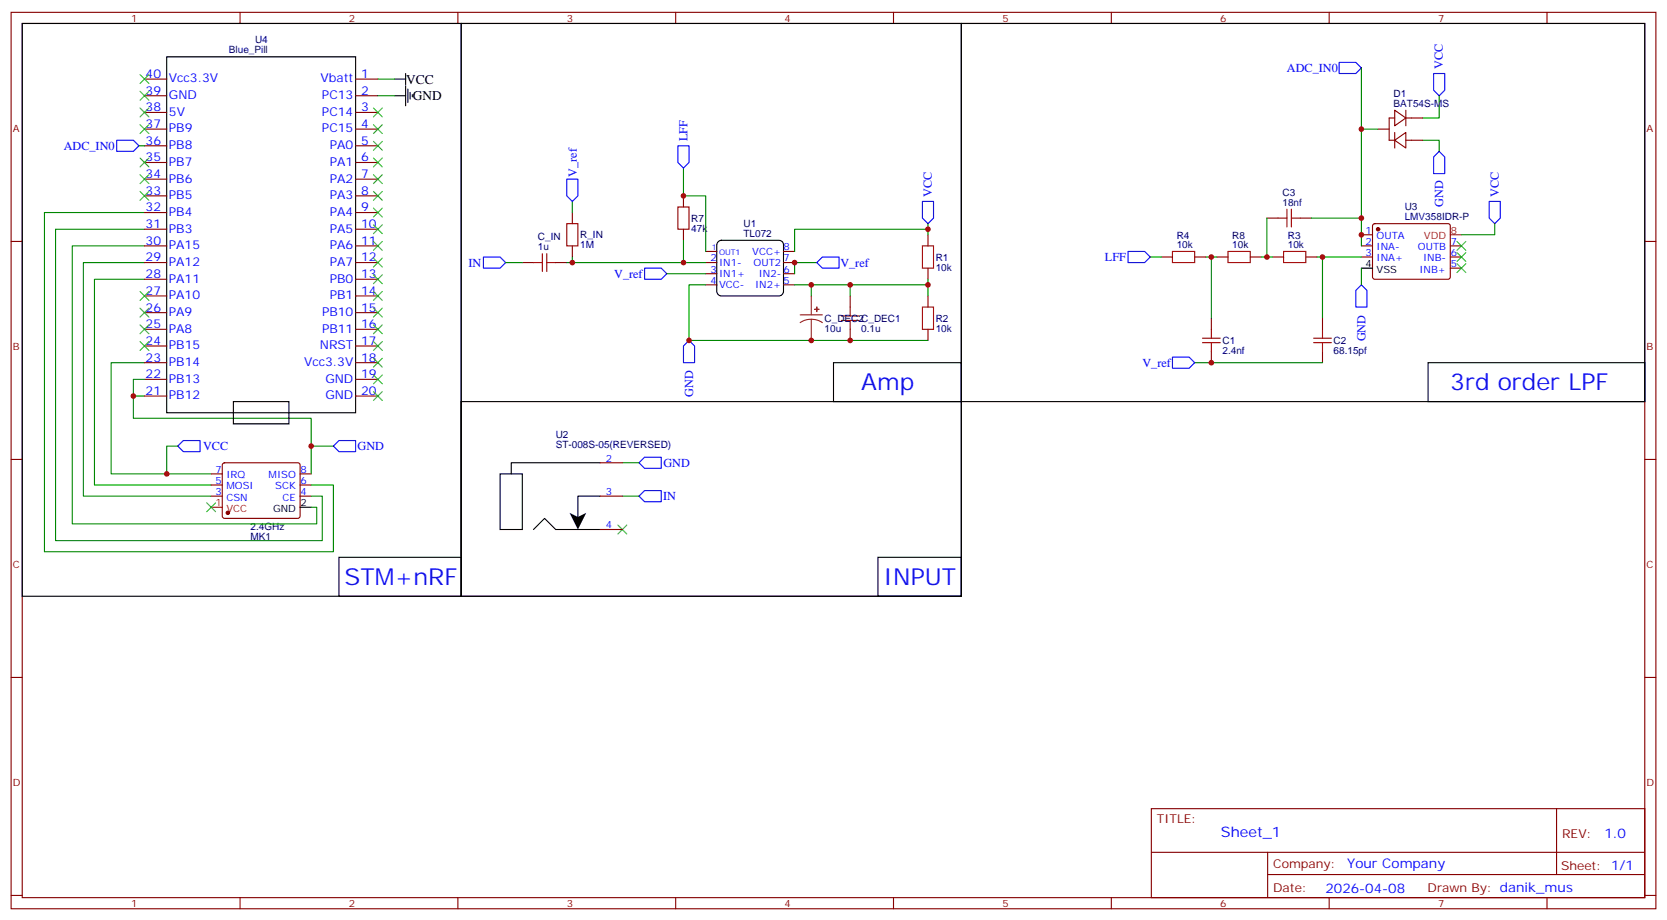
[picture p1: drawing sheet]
<svg xmlns="http://www.w3.org/2000/svg" width="529mm" height="292mm" viewBox="0 0 529 292" stroke-linecap="round" stroke-linejoin="round" font-family="sans-serif">
<g fill="none" stroke="#870000" stroke-width=".35">
<path d="M3.5 3.9h522.1v284.4h-522.1zM7.1 7.4h515v277.3h-515zM76.2 3.9v3.5M145.3 3.9v3.5M214.5 3.9v3.5M283.6 3.9v3.5M352.8 3.9v3.5M421.9 3.9v3.5M491.1 3.9v3.5M45.9 25.1h7M45.9 30.4h7M45.9 35.7h7"/>
<path d="M112.9 25.1h7M112.9 30.4h7M112.9 35.7h7M442.7 35l3.6 2.4-3.6 2.5zM442.7 37.4h-1.7v7.1h1.7M446.3 35v4.9M446.3 37.4h5.3M45.9 41h7M45.9 46.2h7M45.9 51.5h7M45.9 56.8h7M112.9 41h7"/>
<path d="M112.9 46.2h7M112.9 51.5h7M112.9 56.8h7M437.4 41h3.6M442.7 44.5l3.6-2.5v5zM442.7 42v5M446.3 44.5h5.3M3.5 76.6h3.6M45.9 62.1h7M45.9 67.4h7M45.9 72.7h7M45.9 78h7"/>
<path d="M112.9 62.1h7M112.9 67.4h7M112.9 72.7h7M112.9 78h7M181.7 67.4v3.5M181.7 78v3.5M217 62.1v3.6M217 72.7v3.5M224 79.8h3.5M248.7 79.8h3.5M294.6 74.5v3.5M402.2 69.2h3.5"/>
<path d="M412.7 69.2h3.6M432.2 78h3.5M432.2 74.5h3.5M435.9 71.2l.5-.3h23.3l.5 .3 .2 .4-.1 16.6-.6 .4-23.6-.1-.4-.6v-16.3zM460.4 78h3.5M522.1 76.6h3.5M45.9 83.3h7M45.9 88.6h7M45.9 93.9h7M45.9 99.2h7M112.9 83.3h7M112.9 88.6h7"/>
<path d="M112.9 93.9h7M112.9 99.2h7M165.8 83.3h3.5M176.4 83.3h3.5M224 83.3h3.5M224 86.8h3.5M224 90.3h3.5M248.7 83.3h3.5M248.7 86.8h3.5M248.7 90.3h3.5M269.9 93.9v3.5M294.6 85.1v3.5"/>
<path d="M294.6 93.9v3.5M368.7 81.5h3.5M379.2 81.5h3.6M386.3 81.5h3.5M396.9 81.5h3.5M403.9 81.5h3.6M414.5 81.5h3.5M432.2 81.5h3.5M460.4 81.5h3.5M460.4 85.1h3.5M45.9 104.5h7M45.9 109.7h7"/>
<path d="M45.9 115h7M112.9 104.5h7M112.9 109.7h7M112.9 115h7M269.9 104.5v3.5M294.6 104.5v3.5M384.5 100.9v3.6M384.5 111.5v3.5M419.8 100.9v3.6M419.8 111.5v3.5M45.9 120.3h7M45.9 125.6h7"/>
<path d="M112.9 120.3h7M112.9 125.6h7M3.5 145.7h3.6M67 150.3h3.6M67 157.4h3.6M67 153.8h3.6M70.8 147l.5-.2h23.2l.5 .2 .2 .5v16.5l-.7 .4h-23.5l-.4-.7v-16.2zM95.2 150.3h3.6M95.2 157.4h3.6M95.2 153.8h3.6M190.5 157.4h7.1M190.5 146.8h7.1"/>
<path d="M522.1 145.7h3.5M190.5 168h7.1M3.5 214.9h3.6M522.1 214.9h3.5M365.5 256.5h156.6v28.2h-156.6zM494.1 256.5v20.9M365.5 270.4h156.5M402.4 277.4h119.6M402.4 270.4v14.1M3.5 284h3.6M76.2 284.7v3.6M145.3 284.7v3.6"/>
<path d="M214.5 284.7v3.6M283.6 284.7v3.6M352.8 284.7v3.6M421.9 284.7v3.6M491.1 284.7v3.6M522.1 284h3.5"/>
</g>
<g fill="#870000" stroke="#870000" stroke-width=".35">
<circle cx="72.3" cy="162.7" r=".53"/>
<circle cx="437.4" cy="72.7" r=".53"/>
</g>
<path d="M460.4 74.5h3.5M67 160.9h3.6" fill="none" stroke="#f00" stroke-width=".35"/>
<g fill="none" stroke="#000" stroke-width=".35">
<path d="M7.1 7.4h139.3v181.7h-139.3zM52.9 18h60v112.9h-60zM146.4 7.4h158.8v181.7h-158.8zM305.2 7.4h216.9v120h-216.9zM125.2 25.1h3.6M125.2 30.4h3.6M128.8 23.3v3.5M128.8 27.2v6.3M129.5 28.3v4.2M130.2 29.3v2.1M130.9 30v.7M227.9 76.8l1.1-.6h18.3a1.41 1.41 0 0 1 1.4 1.4v14.9a1.51 1.51 0 0 1-1.4 1.4h-18.3a1.51 1.51 0 0 1-1.5-1.4v-14.9z"/>
<path d="M432.2 85.1h3.5M264.6 115h40.6v12.4h-40.6zM453.3 115h68.8v12.4h-68.8zM74.1 127.4h17.6v7h-17.6zM146.4 127.4h158.8v61.7h-158.8zM158.7 150.3h7.1v17.7h-7.1zM190.5 157.4h-7.1v7M190.5 146.8h-28.2v3.5M95.2 160.9h3.6M107.6 176.8h38.8v12.3h-38.8zM169.3 168l3.6-3.6 3.5 3.6h14.1M278.7 176.8h26.5v12.3h-26.5z"/>
</g>
<g fill="none" stroke="#008700" stroke-width=".35">
<path d="M119.9 25.1h5.3M119.9 30.4h5.3M432.2 21.6v47.6M456.8 30.4v7h-5.2M44.1 46.2h1.8M217 53.3v8.8h7v17.7M432.2 41h5.2M451.6 44.5h5.2v3.5M45.9 78h-23v88.2h77.6v-5.3h-1.7M45.9 72.7h-28.3v98.8h84.7v-14.1h-3.5M45.9 67.4h-31.8v107.6h91.7v-21.2h-7M181.7 63.9v3.5"/>
<path d="M217 76.2v7.1M294.6 72.7h-42.4v7.1M294.6 70.9v3.6M402.2 69.2v12.3M416.3 69.2h15.9v8.8M474.5 70.9v3.6h-10.6M45.9 88.6h-15.9v65.2h37M45.9 83.3h-19.4v74.1h40.5M160.5 83.3h5.3M179.9 83.3h44.1M181.7 81.5v1.8M211.7 86.8h12.3"/>
<path d="M224 90.3h-5.3v17.7h75.9M252.2 90.3h5.3v3.6M257.5 90.3h12.4v3.6M259.3 83.3h-7.1v3.5M269.9 90.3h24.7M294.6 88.6v5.3M365.1 81.5h3.6M382.8 81.5h3.5M384.5 81.5v19.4M400.4 81.5h3.5M418 81.5h14.2M419.8 81.5v19.4"/>
<path d="M432.2 85.1v5.2M45.9 115h-10.6v35.3h31.7M379.2 115h40.6M45.9 125.6h-3.6v7.1h56.5v17.6M45.9 120.3h-3.6v5.3M56.4 141.5h-3.5v8.8M98.8 141.5h7M197.6 146.8h5.2M197.6 157.4h5.2"/>
</g>
<g fill="none" stroke="#00f" stroke-width=".35">
<path d="M425.1 19.8h5.3l1.8 1.8-1.8 1.7h-5.3zM455.1 23.3h3.5v5.3l-1.8 1.8-1.7-1.8zM37 44.5h5.3l1.8 1.7-1.8 1.8h-5.3zM179.9 56.8h3.5v5.3l-1.7 1.8-1.8-1.8zM215.2 46.2h3.5v5.3l-1.7 1.8-1.8-1.8zM456.8 48l1.8 1.8v5.3h-3.5v-5.3zM292.8 63.9h3.5v5.3l-1.7 1.7-1.8-1.7zM358.1 79.8h5.3l1.7 1.7-1.7 1.8h-5.3zM472.7 63.9h3.5v5.3l-1.7 1.7-1.8-1.7zM153.5 81.5h5.2l1.8 1.8-1.8 1.8h-5.2zM204.6 85.1h5.3l1.8 1.7-1.8 1.8h-5.3zM259.3 83.3l1.8-1.8h5.2v3.6h-5.2z"/>
<path d="M432.2 90.3l1.7 1.8v5.3h-3.5v-5.3zM217 109.7l1.7-1.7 1.8 1.7v5.3h-3.5zM372.2 113.3h5.3l1.7 1.7-1.7 1.8h-5.3zM56.4 141.5l1.8-1.8h5.3v3.6h-5.3zM105.8 141.5l1.8-1.8h5.3v3.6h-5.3zM202.8 146.8l1.8-1.8h5.3v3.6h-5.3zM202.8 157.4l1.8-1.8h5.3v3.5h-5.3z"/>
</g>
<g fill="none" stroke="#a10000" stroke-width=".35">
<path d="M179.9 70.9h3.5v7.1h-3.5zM215.2 65.7h3.5v7h-3.5zM292.8 78h3.5v7.1h-3.5zM372.2 79.8h7v3.5h-7zM389.8 79.8h7.1v3.5h-7.1zM405.7 69.2h2.8M407.5 79.8h7v3.5h-7zM408.5 66.4v5.6M409.9 66.4v5.6M409.9 69.2h2.8M169.3 83.3h2.9M172.2 80.5v5.6"/>
<path d="M173.6 83.3h2.8M173.6 80.5v5.6M269.9 97.4v2.8M292.8 97.4h3.5v7.1h-3.5zM267.1 101.6h5.6M267.1 100.2h5.6M269.9 101.6v2.9M381.7 108.7h5.6M381.7 107.3h5.6M384.5 104.5v2.8M384.5 108.7v2.8M417 108.7h5.6"/>
<path d="M417 107.3h5.6M419.8 104.5v2.8M419.8 108.7v2.8"/>
</g>
<path d="M254 99.9h7.1M257.5 93.9v6M257.5 101.3l-1.8 .2-1.7 .8M257.5 101.3l1.9 .2 1.7 .8M257.5 101.3v6.7" fill="none" stroke="#8c2424" stroke-width=".35"/>
<g fill="#8c2424" stroke="#8c2424" stroke-width=".35">
<path d="M258.6 98.1h1.4z"/>
<path d="M259.3 97.4v1.4z"/>
</g>
<g fill="none" stroke="#3c3" stroke-width=".35">
<path d="M44.4 29l2.9 2.8M44.4 23.7l2.9 2.8M44.4 34.3l2.9 2.8M44.4 39.5l2.9 2.9M47.3 29l-2.9 2.8M47.3 23.7l-2.9 2.8M47.3 34.3l-2.9 2.8M47.3 39.5l-2.9 2.9M118.5 39.5l2.9 2.9M118.5 34.3l2.9 2.8M121.4 39.5l-2.9 2.9M121.4 34.3l-2.9 2.8"/>
<path d="M44.4 50.1l2.9 2.9M44.4 55.4l2.9 2.8M47.3 50.1l-2.9 2.9M47.3 55.4l-2.9 2.8M118.5 44.8l2.9 2.9M118.5 50.1l2.9 2.9M118.5 55.4l2.9 2.8M121.4 44.8l-2.9 2.9M121.4 50.1l-2.9 2.9M121.4 55.4l-2.9 2.8M44.4 60.7l2.9 2.8M47.3 60.7l-2.9 2.8"/>
<path d="M118.5 60.7l2.9 2.8M118.5 66l2.9 2.8M118.5 71.3l2.9 2.8M118.5 76.6l2.9 2.8M121.4 60.7l-2.9 2.8M121.4 66l-2.9 2.8M121.4 71.3l-2.9 2.8M121.4 76.6l-2.9 2.8M462.5 76.6l2.8 2.8M465.3 76.6l-2.8 2.8M44.4 92.5l2.9 2.8M44.4 97.8l2.9 2.8"/>
<path d="M47.3 92.5l-2.9 2.8M47.3 97.8l-2.9 2.8M118.5 81.9l2.9 2.8M118.5 87.2l2.9 2.8M118.5 92.5l2.9 2.8M118.5 97.8l2.9 2.8M121.4 81.9l-2.9 2.8M121.4 87.2l-2.9 2.8M121.4 92.5l-2.9 2.8M121.4 97.8l-2.9 2.8M462.5 80.1l2.8 2.8M462.5 83.6l2.8 2.9"/>
<path d="M465.3 80.1l-2.8 2.8M465.3 83.6l-2.8 2.9M44.4 108.3l2.9 2.9M44.4 103l2.9 2.9M47.3 108.3l-2.9 2.9M47.3 103l-2.9 2.9M118.5 103l2.9 2.9M118.5 108.3l2.9 2.9M118.5 113.6l2.9 2.9M118.5 118.9l2.9 2.8M121.4 103l-2.9 2.9M121.4 108.3l-2.9 2.9"/>
<path d="M121.4 113.6l-2.9 2.9M121.4 118.9l-2.9 2.8M118.5 124.2l2.9 2.8M121.4 124.2l-2.9 2.8M65.6 159.5l2.8 2.8M68.4 159.5l-2.8 2.8M196.1 166.5l2.9 2.9M199 166.5l-2.9 2.9"/>
</g>
<path d="M180.8 162.7l2.6 1.3 2.7-1.3-2.7 5.3z" fill="#000"/>
<g fill="#c00">
<circle cx="98.8" cy="141.5" r=".88"/>
<circle cx="52.9" cy="150.3" r=".88"/>
<circle cx="257.5" cy="90.3" r=".88"/>
<circle cx="269.9" cy="90.3" r=".88"/>
<circle cx="269.9" cy="108" r=".88"/>
<circle cx="257.5" cy="108" r=".88"/>
<circle cx="252.2" cy="83.3" r=".88"/>
<circle cx="218.7" cy="108" r=".88"/>
<circle cx="217" cy="62.1" r=".88"/>
<circle cx="294.6" cy="90.3" r=".88"/>
<circle cx="294.6" cy="72.7" r=".88"/>
<circle cx="42.3" cy="125.6" r=".88"/>
<circle cx="181.7" cy="83.3" r=".88"/>
<circle cx="217" cy="83.3" r=".88"/>
<circle cx="384.5" cy="81.5" r=".88"/>
<circle cx="419.8" cy="81.5" r=".88"/>
<circle cx="402.2" cy="81.5" r=".88"/>
<circle cx="432.2" cy="74.5" r=".88"/>
<circle cx="384.5" cy="115" r=".88"/>
<circle cx="432.2" cy="69.2" r=".88"/>
<circle cx="432.2" cy="41" r=".88"/>
</g>
<g font-size="7.4" fill="#00f">
<text x="273.4" y="123.9">Amp</text>
<text x="460.4" y="123.9">3rd order LPF</text>
<text x="109.4" y="185.6">STM+nRF</text>
<text x="280.5" y="185.6">INPUT</text>
</g>
<text font-size="4.6" fill="#00f" x="387.6" y="265.5">Sheet_1</text>
<g font-size="4.2">
<text x="128.9" y="26.6">VCC</text>
<text x="131.1" y="31.9">GND</text>
</g>
<g font-size="4.2" fill="#00f">
<text x="509.3" y="265.8">1.0</text>
<text x="427.7" y="275.3">Your Company</text>
<text x="420.7" y="283.1">2026-04-08</text>
</g>
<g font-size="3.9" fill="#00f">
<text x="408.5" y="22.8">ADC_IN0</text>
<text x="458" y="21.8" transform="rotate(-90 458 21.8)">VCC</text>
<text x="46.2" y="24.7">40</text>
<text x="53.6" y="26.1">Vcc3.3V</text>
<text x="101.7" y="26.1">Vbatt</text>
<text x="114.7" y="24.7">1</text>
<text x="46.2" y="35.3">38</text>
<text x="46.2" y="30">39</text>
<text x="53.6" y="31.4">GND</text>
<text x="102.2" y="31.4">PC13</text>
<text x="114.7" y="30">2</text>
<text x="114.7" y="35.3">3</text>
<text x="46.2" y="40.6">37</text>
<text x="53.6" y="36.7">5V</text>
<text x="102.2" y="36.7">PC14</text>
<text x="114.7" y="40.6">4</text>
<text x="20.2" y="47.5">ADC_IN0</text>
<text x="46.2" y="45.9">36</text>
<text x="53.6" y="47.3">PB8</text>
<text x="53.6" y="42">PB9</text>
<text x="102.2" y="42">PC15</text>
<text x="104.7" y="47.3">PA0</text>
<text x="114.7" y="45.9">5</text>
<text x="218.2" y="44.7" transform="rotate(-90 218.2 44.7)">LFF</text>
<text x="46.2" y="51.2">35</text>
<text x="53.6" y="52.6">PB7</text>
<text x="104.7" y="52.6">PA1</text>
<text x="114.7" y="51.2">6</text>
<text x="46.2" y="56.5">34</text>
<text x="53.6" y="57.9">PB6</text>
<text x="104.7" y="57.9">PA2</text>
<text x="114.7" y="56.5">7</text>
<text x="183.1" y="56.1" transform="rotate(-90 183.1 56.1)">V_ref</text>
<text x="46.2" y="61.8">33</text>
<text x="53.6" y="63.2">PB5</text>
<text x="104.7" y="63.2">PA3</text>
<text x="114.7" y="61.8">8</text>
<text x="295.8" y="62.4" transform="rotate(-90 295.8 62.4)">VCC</text>
<text x="458.1" y="65.6" transform="rotate(-90 458.1 65.6)">GND</text>
<text x="475.8" y="62.4" transform="rotate(-90 475.8 62.4)">VCC</text>
<text x="46.2" y="67.1">32</text>
<text x="53.6" y="68.5">PB4</text>
<text x="104.7" y="68.5">PA4</text>
<text x="114.7" y="67.1">9</text>
<text x="46.2" y="77.6">30</text>
<text x="46.2" y="72.4">31</text>
<text x="53.6" y="73.8">PB3</text>
<text x="104.7" y="73.8">PA5</text>
<text x="114.7" y="72.4">10</text>
<text x="114.7" y="77.6">11</text>
<text x="46.2" y="82.9">29</text>
<text x="53.6" y="79.1">PA15</text>
<text x="104.7" y="79.1">PA6</text>
<text x="114.7" y="82.9">12</text>
<text x="350.7" y="82.7">LFF</text>
<text x="46.2" y="88.2">28</text>
<text x="53.6" y="89.6">PA11</text>
<text x="53.6" y="84.3">PA12</text>
<text x="104.7" y="89.6">PB0</text>
<text x="104.7" y="84.3">PA7</text>
<text x="114.7" y="88.2">13</text>
<text x="148.7" y="84.5">IN</text>
<text x="195" y="88.1">V_ref</text>
<text x="266.8" y="84.6">V_ref</text>
<text x="46.2" y="93.5">27</text>
<text x="53.6" y="94.9">PA10</text>
<text x="104.7" y="94.9">PB1</text>
<text x="114.7" y="93.5">14</text>
<text x="46.2" y="98.8">26</text>
<text x="53.6" y="100.2">PA9</text>
<text x="102.3" y="100.2">PB10</text>
<text x="114.7" y="98.8">15</text>
<text x="46.2" y="104.1">25</text>
<text x="53.6" y="105.5">PA8</text>
<text x="102.3" y="105.5">PB11</text>
<text x="114.7" y="104.1">16</text>
<text x="46.2" y="109.4">24</text>
<text x="53.6" y="110.8">PB15</text>
<text x="101.5" y="110.8">NRST</text>
<text x="114.7" y="109.4">17</text>
<text x="433.5" y="108.3" transform="rotate(-90 433.5 108.3)">GND</text>
<text x="46.2" y="120">22</text>
<text x="46.2" y="114.7">23</text>
<text x="53.6" y="116.1">PB14</text>
<text x="96.5" y="116.1">Vcc3.3V</text>
<text x="114.7" y="114.7">18</text>
<text x="114.7" y="120">19</text>
<text x="362.6" y="116.4">V_ref</text>
<text x="46.2" y="125.3">21</text>
<text x="53.6" y="121.4">PB13</text>
<text x="103.3" y="121.4">GND</text>
<text x="114.7" y="125.3">20</text>
<text x="220" y="126" transform="rotate(-90 220 126)">GND</text>
<text x="53.6" y="126.7">PB12</text>
<text x="103.3" y="126.7">GND</text>
<text x="64.5" y="142.9">VCC</text>
<text x="113.5" y="142.8">GND</text>
<text x="210.6" y="148.1">GND</text>
<text x="210.5" y="158.6">IN</text>
</g>
<g font-size="3.9" fill="#800">
<text x="367.2" y="261.1">TITLE:</text>
<text x="495.9" y="265.8">REV:</text>
<text x="404.1" y="275.3">Company:</text>
<text x="495.5" y="275.9">Sheet: 1/1</text>
<text x="404.1" y="283">Date:</text>
<text x="453.2" y="283.1">Drawn By: danik_mus</text>
</g>
<g font-size="3.2" fill="#800">
<text x="41.6" y="6.9">1</text>
<text x="110.8" y="6.9">2</text>
<text x="179.9" y="6.9">3</text>
<text x="249.1" y="6.9">4</text>
<text x="318.2" y="6.9">5</text>
<text x="387.3" y="6.9">6</text>
<text x="456.5" y="6.9">7</text>
<text x="4.1" y="42">A</text>
<text x="522.6" y="42">A</text>
<text x="4.1" y="111.2">B</text>
<text x="522.6" y="111.2">B</text>
<text x="4.1" y="180.3">C</text>
<text x="522.6" y="180.3">C</text>
<text x="4.1" y="249.4">D</text>
<text x="522.6" y="249.4">D</text>
<text x="41.6" y="287.7">1</text>
<text x="110.8" y="287.7">2</text>
<text x="179.9" y="287.7">3</text>
<text x="249.1" y="287.7">4</text>
<text x="318.2" y="287.7">5</text>
<text x="387.3" y="287.7">6</text>
<text x="456.5" y="287.7">7</text>
</g>
<g font-size="3.2" fill="#000080">
<text x="72.7" y="17">Blue_Pill</text>
<text x="81" y="13.8">U4</text>
<text x="442.4" y="33.9">BAT54S-MS</text>
<text x="442.4" y="30.7">D1</text>
<text x="407.1" y="65.3">18nf</text>
<text x="407.1" y="62.1">C3</text>
<text x="219.4" y="70.3">R7</text>
<text x="236" y="71.9">U1</text>
<text x="445.9" y="69.9">LMV358IDR-P</text>
<text x="445.9" y="66.7">U3</text>
<text x="170.8" y="76.2">C_IN</text>
<text x="184.1" y="75.6">R_IN</text>
<text x="219.4" y="73.5">47k</text>
<text x="236" y="75.1">TL072</text>
<text x="373.5" y="75.7">R4</text>
<text x="391.2" y="75.7">R8</text>
<text x="408.8" y="75.7">R3</text>
<text x="170.8" y="79.4">1u</text>
<text x="184.1" y="78.8">1M</text>
<text x="297" y="82.7">R1</text>
<text x="373.5" y="78.7">10k</text>
<text x="391.2" y="78.7">10k</text>
<text x="408.8" y="78.7">10k</text>
<text x="297" y="85.9">10k</text>
<text x="261.8" y="105.2">10u</text>
<text x="261.8" y="102.1">C_DEC2C_DEC1</text>
<text x="273.4" y="105.2">0.1u</text>
<text x="297" y="105.2">10k</text>
<text x="297" y="102.1">R2</text>
<text x="388.1" y="112.3">2.4nf</text>
<text x="388.1" y="109.3">C1</text>
<text x="423.3" y="112.3">68.15pf</text>
<text x="423.3" y="109.3">C2</text>
<text x="176.4" y="142.1">ST-008S-05(REVERSED)</text>
<text x="176.4" y="139">U2</text>
<text x="79.5" y="168">2.4GHz</text>
<text x="79.5" y="171.1">MK1</text>
</g>
<g font-size="3.2" fill="#00f">
<text x="433.5" y="74.1">1</text>
<text x="433.5" y="77.6">2</text>
<text x="437" y="75.9">OUTA</text>
<text x="460.6" y="77.6">7</text>
<text x="225.5" y="82.9">2</text>
<text x="238.8" y="80.8">VCC+</text>
<text x="248.7" y="82.9">7</text>
<text x="248.7" y="79.4">8</text>
<text x="433.5" y="81.2">3</text>
<text x="437" y="79.4">INA-</text>
<text x="437" y="82.9">INA+</text>
<text x="450.1" y="79.4">OUTB</text>
<text x="451.7" y="82.9">INB-</text>
<text x="460.6" y="81.2">6</text>
<text x="225.5" y="86.5">3</text>
<text x="225.5" y="90">4</text>
<text x="228.2" y="84.3">IN1-</text>
<text x="228.2" y="87.9">IN1+</text>
<text x="239.2" y="84.3">OUT2</text>
<text x="240.8" y="87.9">IN2-</text>
<text x="248.7" y="90">5</text>
<text x="248.7" y="86.5">6</text>
<text x="450.6" y="86.5">INB+</text>
<text x="460.6" y="84.7">5</text>
<text x="228.2" y="91.4">VCC-</text>
<text x="239.7" y="91.4">IN2+</text>
<text x="68.4" y="150">7</text>
<text x="95.4" y="150">8</text>
<text x="192.3" y="146.4">2</text>
<text x="68.4" y="153.5">5</text>
<text x="71.9" y="155.3">MOSI</text>
<text x="71.9" y="151.7">IRQ</text>
<text x="85.3" y="151.7">MISO</text>
<text x="87.4" y="155.3">SCK</text>
<text x="95.4" y="153.5">6</text>
<text x="68.4" y="157">3</text>
<text x="71.9" y="158.8">CSN</text>
<text x="89.7" y="158.8">CE</text>
<text x="95.4" y="157">4</text>
<text x="192.3" y="157">3</text>
<text x="192.3" y="167.6">4</text>
</g>
<g font-size="3.2" fill="#f00">
<text x="452" y="75.9">VDD</text>
<text x="460.6" y="74.1">8</text>
<text x="68.4" y="160.5">1</text>
<text x="71.9" y="162.3">VCC</text>
</g>
<g font-size="3.2">
<text x="433.5" y="84.7">4</text>
<text x="437" y="86.5">VSS</text>
<text x="95.4" y="160.5">2</text>
<text x="86.7" y="162.3">GND</text>
</g>
<g font-size="2.5" fill="#00f">
<text x="226" y="79.4">1</text>
<text x="228.2" y="80.8">OUT1</text>
</g>
</svg>
